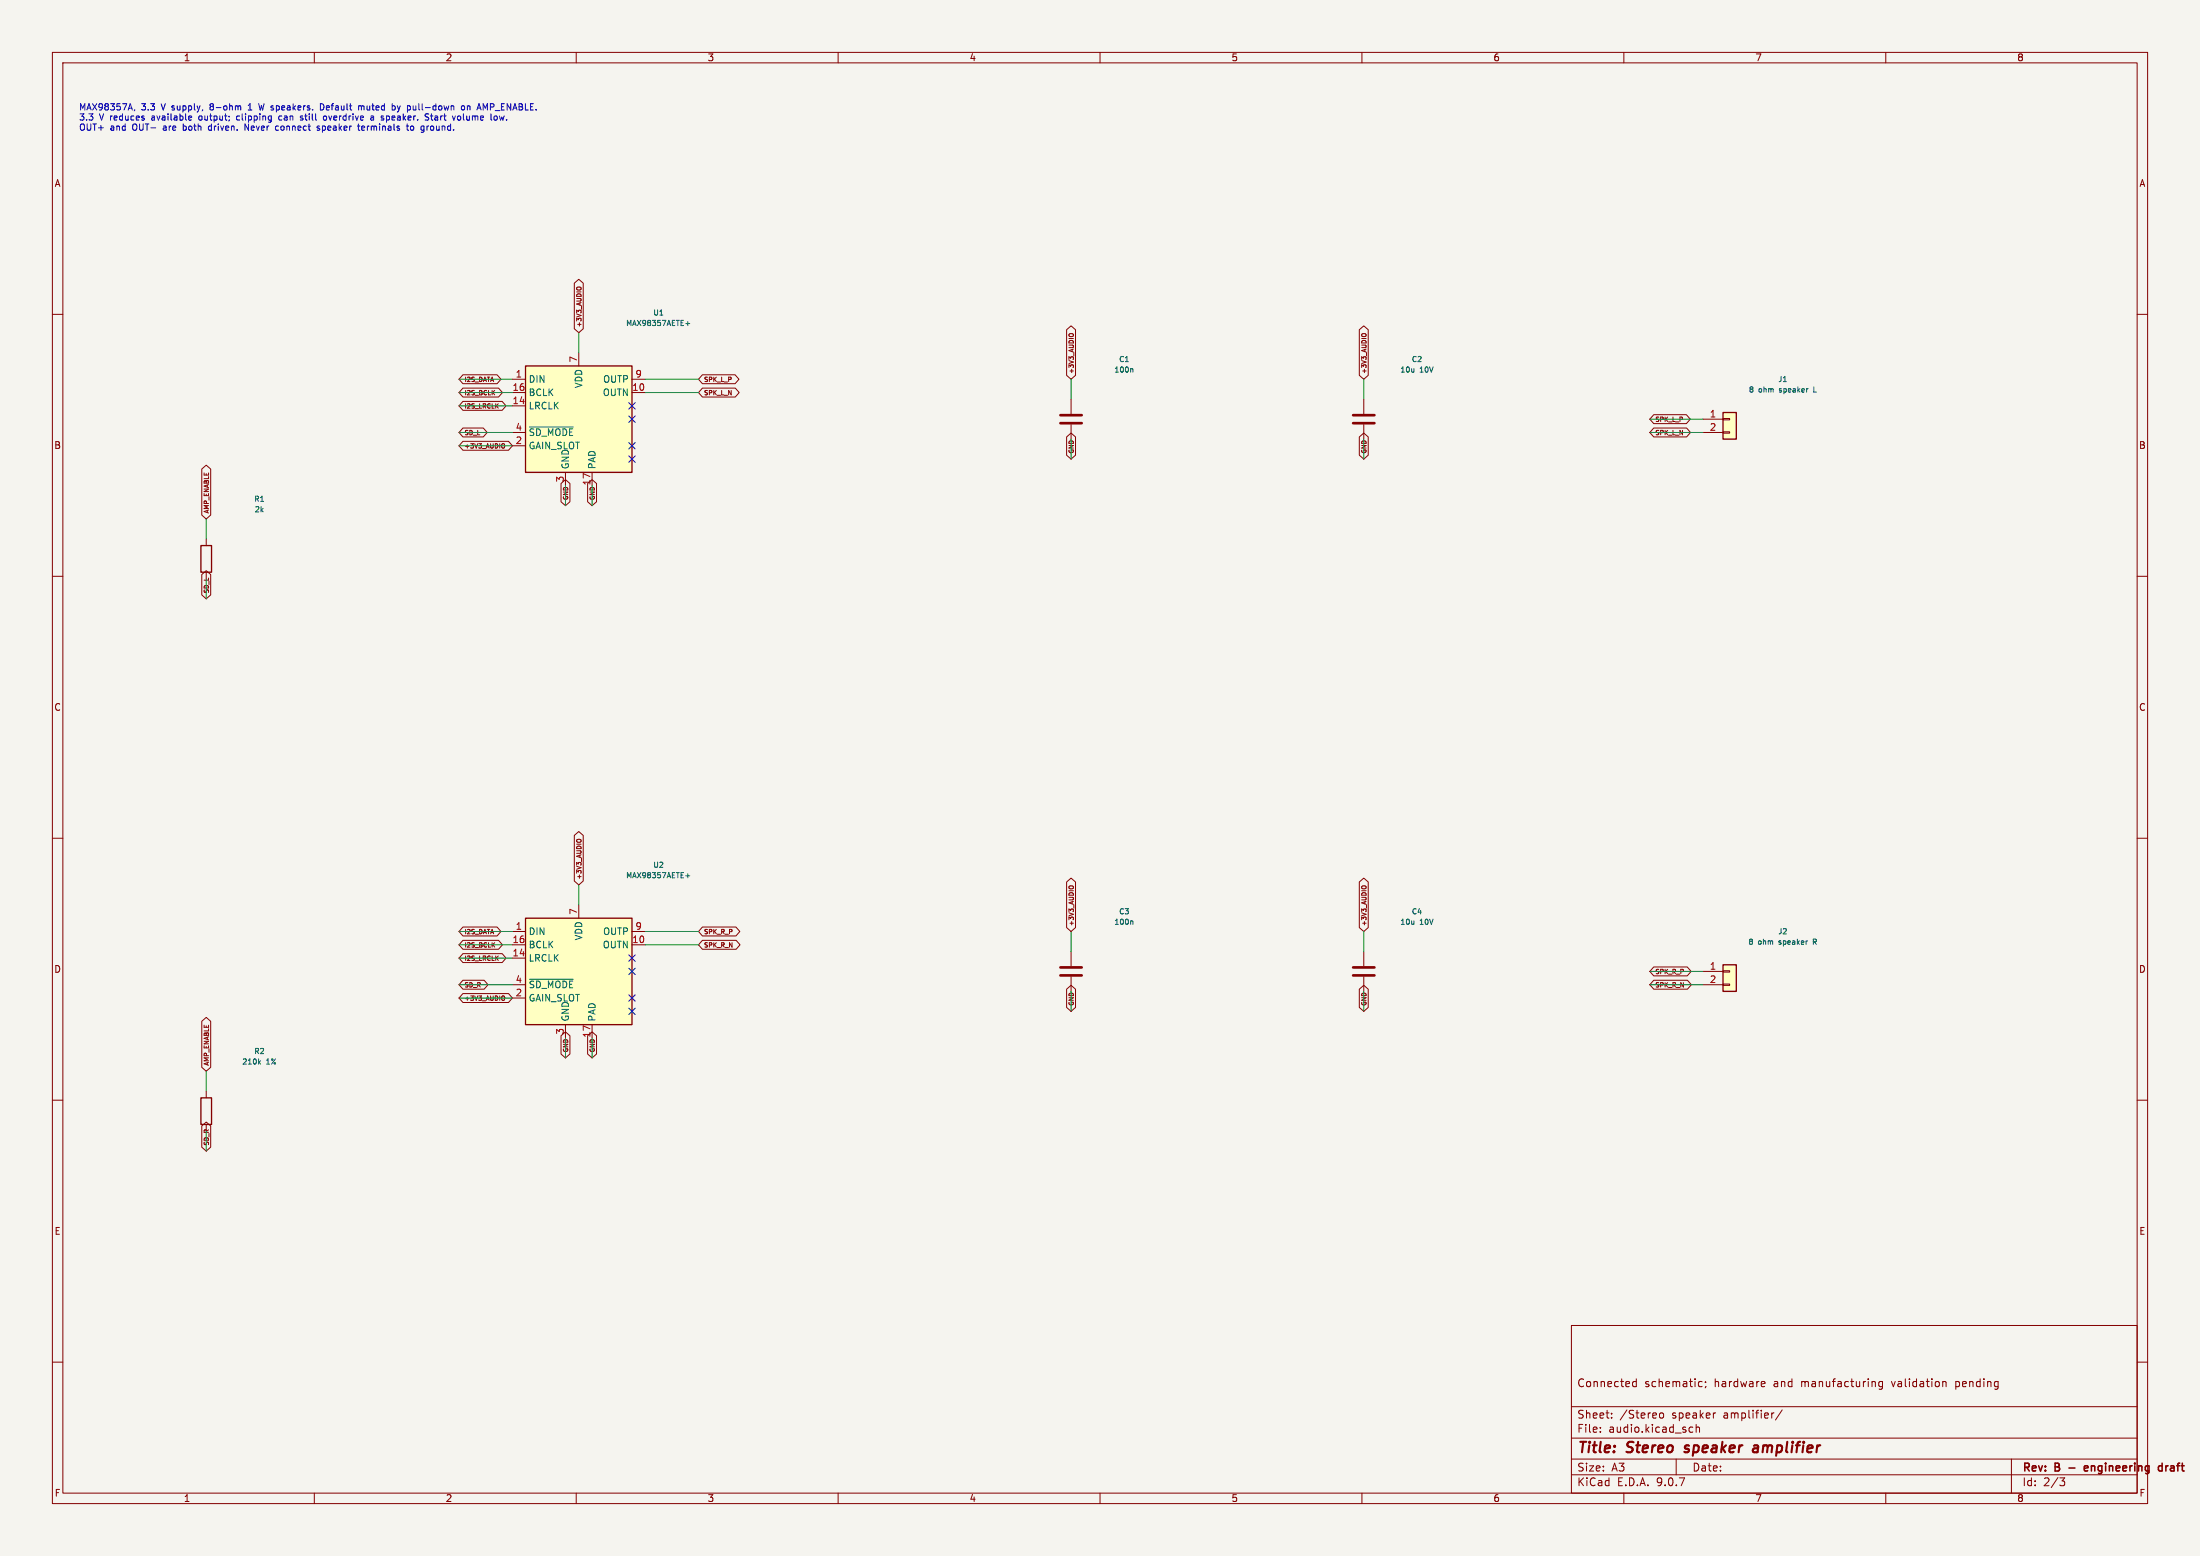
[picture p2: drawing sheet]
<svg xmlns="http://www.w3.org/2000/svg" width="420mm" height="297mm" viewBox="0 0 420 297" stroke-linecap="round" stroke-linejoin="round" font-family="sans-serif">
<path d="M0 0h420v297h-420z" fill="#f5f4ef" stroke="#f5f4ef" stroke-width=".19"/>
<g fill="none" stroke="#840000" stroke-width=".19">
<path d="M10 10h400v277h-400zM12 12h396v273h-396zM60 10v2M110 10v2M160 10v2M210 10v2M260 10v2M310 10v2M360 10v2M10 60h2M408 60h2M10 110h2"/>
<path d="M408 110h2M10 160h2M408 160h2M10 210h2M408 210h2M300 253h108v32h-108zM10 260h2M300 278.5h108M300 274.5h108M300 268.5h108M305.5 273.2v.2M305.5 272.5v.1"/>
<path d="M307.7 270.5v.2M307.7 269.8v.1M311.7 264.4l.2 .3 .5-.1M312.4 263.2v1.5M312.4 263.8l-.5-.1-.2 .3M316.9 269.8l.4-.1 .3 .3v.4l-.3 .3-.4-.1-.1-.2zM320 278.5v3M322.6 273.3h.6M322.6 272.5h.6M323.8 272.5l.2-.1 .4 .1v.9M323.8 271.9v1.5M324.4 264.6h.5"/>
<path d="M324.4 263.8h.5M325.6 263.8v.1M325.7 264.6l-.2 .3M327.4 269.7h.1M336.4 263.7l.5 .1v.2l-.7 .2M336.9 264.6l-.5 .1M338.7 269.7l-.3 .1M340.2 269.1l-1.3 1.9M357.9 263.8l.1 .9M359.4 263.8l-.5-.1-.2 .3 .1 .6h.6M359.4 263.7v1.2l-.3 .3-.4-.1M370.9 263.8h.5l.1 .9"/>
<path d="M384 278.5v6.5M408 260h2M60 285v2M110 285v2M160 285v2M210 285v2M260 285v2M300 281.5h108M310 285v2M360 285v2M393.2 282.1h1l-.5 .6 .4 .1 .1 .5-.3 .3h-.5"/>
</g>
<path d="M398.5 279.9l-.4-.1-.2 .2 .1 .7h.5M412.8 279.9l-.5-.1-.3 .3 .2 .6h.6M412.8 279.3v1.5M398.6 280.1l-.7 .2" fill="none" stroke="#840000" stroke-width=".3"/>
<path d="M321.5 277.1l.2 .1M321.8 276l-.1 .4M334.8 276h.8M335.6 276.3l-.6 .1a.4 .4 0 0 0-.4 .4 .4 .4 0 0 0 .3 .4l.6-.1" fill="none" stroke="#840000" stroke-width=".4"/>
<path d="M328.9 78.7h2.6v5.1h-2.6z" fill="#ffffc2"/>
<path d="M328.9 78.7h2.6v5.1h-2.6zM38.4 104.1h2v5.1h-2z" fill="none" stroke="#840000" stroke-width=".25"/>
<path d="M204.5 76.2v2.8M260.3 76.2v2.8M328.9 79.9h1.3v.2h-1.3zM204.5 81v2.8M260.3 81v2.8M325.1 80h3.8M325.1 82.6h3.8M328.9 82.4h1.3v.3h-1.3zM39.4 102.9v1.2M39.4 109.2v1.3" fill="none" stroke="#840000" stroke-width=".19"/>
<path d="M216 70.4l.3 .1v.5M346.3 73.8v1h.4" fill="none" stroke="#006464" stroke-width=".19"/>
<path d="M202.4 79.2h4.1M258.3 79.2h4.1M202.4 80.8h4.1M258.3 80.8h4.1" fill="none" stroke="#840000" stroke-width=".51"/>
<path d="M100.3 69.9h20.3v20.3h-20.3z" fill="#ffffc2"/>
<path d="M100.3 69.9h20.3v20.3h-20.3zM38.4 209.6h2v5h-2z" fill="none" stroke="#840000" stroke-width=".25"/>
<g fill="none" stroke="#840000" stroke-width=".19">
<path d="M97.8 72.4h2.5M97.8 74.9h2.5M97.8 77.5h2.5M110.5 67.3v2.6M120.6 72.4h2.6M120.6 74.9h2.6M97.8 82.6h2.5M97.8 85.1h2.5M107.9 90.2v2.5M113 90.2v2.5M260.3 181.6v2.8M260.3 186.4v2.8"/>
<path d="M39.4 208.3v1.3M39.4 214.6v1.3"/>
</g>
<path d="M130.9 61.8h.8M131.3 61.4v.7M101.1 81.5h8.4M49.5 202.7l.2 .4M49.7 202.4l-.3 .4" fill="none" stroke="#006464" stroke-width=".19"/>
<path d="M258.3 184.7h4.1M258.3 186.2h4.1" fill="none" stroke="#840000" stroke-width=".51"/>
<path d="M100.3 175.3h20.3v20.3h-20.3z" fill="#ffffc2"/>
<path d="M100.3 175.3h20.3v20.3h-20.3z" fill="none" stroke="#840000" stroke-width=".25"/>
<path d="M97.8 177.8h2.5M110.5 172.7v2.6M120.6 177.8h2.6M97.8 180.3h2.5M97.8 182.9h2.5M97.8 188h2.5M97.8 190.5h2.5M107.9 195.6v2.5M113 195.6v2.5M120.6 180.3h2.6" fill="none" stroke="#840000" stroke-width=".19"/>
<path d="M130.9 167.2h.8M131.3 166.8v.8M101.1 186.9h8.4" fill="none" stroke="#006464" stroke-width=".19"/>
<path d="M328.9 184.2h2.6v5h-2.6z" fill="#ffffc2"/>
<path d="M328.9 184.2h2.6v5h-2.6z" fill="none" stroke="#840000" stroke-width=".25"/>
<g fill="none" stroke="#840000" stroke-width=".19">
<path d="M109.6 54.1l.9-.8 .8 .8v8.7l-.8 .7-.9-.7zM110.1 55l.3-.2h.4l.1 .2M88.4 71.5h6.5l.7 .9-.7 .8h-6.5l-.8-.8zM88.4 74.1h6.8l.7 .8-.7 .9h-6.8l-.8-.9zM88.4 76.6h7.5l.7 .9-.7 .8h-7.5l-.8-.8zM134.1 74.1h6.3l.7 .8-.7 .9h-6.3l-.8-.9zM134.1 71.5h6.2l.8 .9-.8 .8h-6.2l-.8-.8zM203.6 62.9l.9-.7 .8 .7v8.7l-.8 .8-.9-.8zM204.1 63.9l.2-.2h.5l.1 .2M259.5 62.9l.8-.7 .9 .7v8.7l-.9 .8-.8-.8zM259.9 63.9l.3-.2h.5l.1 .2M315.7 79.2h6.2l.8 .8-.8 .9h-6.2l-.7-.9z"/>
<path d="M38.5 89.5l.9-.7 .8 .7v8.8l-.8 .8-.9-.8zM88.4 81.7h3.9l.7 .9-.7 .8h-3.9l-.8-.8zM88.4 84.2h8.7l.7 .9-.7 .8h-8.7l-.8-.8zM96.1 84.7l.2 .3v.4l-.2 .1M107.1 92.3l.8-.8 .9 .8v3.5l-.9 .7-.8-.7zM112.2 92.3l.8-.8 .9 .8v3.5l-.9 .7-.8-.7zM203.6 83.4l.9-.7 .8 .7v3.5l-.8 .7-.9-.7zM259.5 83.4l.8-.7 .9 .7v3.5l-.9 .7-.8-.7zM315.7 81.7h6.3l.7 .9-.7 .8h-6.3l-.7-.8zM38.5 109.7l.9-.8 .8 .8v3.9l-.8 .7-.9-.7zM109.6 159.5l.9-.8 .8 .8v8.7l-.8 .7-.9-.7zM88.4 179.5h6.8l.7 .8-.7 .9h-6.8l-.8-.9z"/>
<path d="M88.4 176.9h6.5l.7 .9-.7 .9h-6.5l-.8-.9zM110.1 160.4l.3-.2h.4l.1 .2M134.1 179.5h6.4l.8 .8-.8 .9h-6.4l-.8-.9zM134.1 176.9h6.4l.7 .9-.7 .9h-6.4l-.8-.9zM203.6 168.4l.9-.8 .8 .8v8.7l-.8 .7-.9-.7zM204.1 169.3l.2-.2h.5l.1 .2M259.5 168.4l.8-.8 .9 .8v8.7l-.9 .7-.8-.7zM259.9 169.3l.3-.2h.5l.1 .2M38.5 194.9l.9-.7 .8 .7v8.8l-.8 .8-.9-.8zM88.4 189.6h8.7l.7 .9-.7 .9h-8.7l-.8-.9zM88.4 182h7.5l.7 .9-.7 .8h-7.5l-.8-.8zM88.4 187.1h4l.8 .9-.8 .8h-4l-.8-.8z"/>
<path d="M96.1 190.1l.2 .3v.4l-.2 .1M107.1 197.7l.8-.7 .9 .7v3.5l-.9 .7-.8-.7zM112.2 197.7l.8-.7 .9 .7v3.5l-.9 .7-.8-.7zM203.6 188.8l.9-.7 .8 .7v3.5l-.8 .7-.9-.7zM204.5 181.6v2.8M204.5 186.4v2.8M259.5 188.8l.8-.7 .9 .7v3.5l-.9 .7-.8-.7zM315.7 184.6h6.4l.7 .8-.7 .9h-6.4l-.7-.9zM315.7 187.1h6.4l.8 .9-.8 .8h-6.4l-.7-.8zM325.1 185.4h3.8M325.1 188h3.8M328.9 185.3h1.3v.2h-1.3z"/>
<path d="M328.9 187.8h1.3v.3h-1.3zM38.5 214.9l.9-.7 .8 .7v4.1l-.8 .7-.9-.7z"/>
</g>
<path d="M216 175.8l.3 .1v.5M346.2 179.8h.4M346.6 179.3h-.4v1" fill="none" stroke="#006464" stroke-width=".19"/>
<path d="M202.4 184.7h4.1M202.4 186.2h4.1" fill="none" stroke="#840000" stroke-width=".51"/>
<g fill="none" stroke="#009600" stroke-width=".19">
<path d="M87.6 77.5h10.2M87.6 74.9h10.2M87.6 72.4h10.2M110.5 63.5v3.8M123.2 74.9h10.1M123.2 72.4h10.1M204.5 72.4v3.8M260.3 72.4v3.8M39.4 99.1v3.8M87.6 82.6h10.2M87.6 85.1h10.2M107.9 92.7v3.8"/>
<path d="M113 92.7v3.8M204.5 83.8v3.8M260.3 83.8v3.8M315 82.6h10.1M315 80h10.1M39.4 110.5v3.8M87.6 177.8h10.2M110.5 168.9v3.8M123.2 177.8h10.1M204.5 177.8v3.8M260.3 177.8v3.8M87.6 190.5h10.2"/>
<path d="M87.6 188h10.2M87.6 180.3h10.2M87.6 182.9h10.2M107.9 198.1v3.8M113 198.1v3.8M123.2 180.3h10.1M204.5 189.2v3.8M260.3 189.2v3.8M315 188h10.1M315 185.4h10.1M39.4 204.5v3.8M39.4 215.9v3.8"/>
</g>
<g fill="none" stroke="#000084" stroke-width=".19">
<path d="M120 76.9l1.3 1.2M120 79.4l1.3 1.2M121.3 76.9l-1.3 1.2M121.3 79.4l-1.3 1.2M120 84.5l1.3 1.2M120 87l1.3 1.2M121.3 84.5l-1.3 1.2M121.3 87l-1.3 1.2M120 189.9l1.3 1.2M120 182.3l1.3 1.2M120 192.4l1.3 1.2M120 184.8l1.3 1.2"/>
<path d="M121.3 189.9l-1.3 1.2M121.3 182.3l-1.3 1.2M121.3 192.4l-1.3 1.2M121.3 184.8l-1.3 1.2"/>
</g>
<g fill="none" stroke="#0000c2" stroke-width=".19">
<path d="M40.1 19.9v.3M49.4 19.8l.3 1.2 .2-.9M61.2 19.8a.61 .61 0 0 1 .6 .6 .61 .61 0 0 1-.6 .6zM25.7 20.9l-.1 .3M36.5 22.9h-.3M36.6 22.3v.1l-.6 .1M38 22.2v.6M39.8 24.2v.5l.4 .2M40.1 20.4v.5M45.6 22.1l-.3 .1-.1 .2v.4l.4 .1M45.8 20.2l.2 .2v.6M46.8 24.9v-1.2l.6 1.2"/>
<path d="M47.4 21h.7M47.4 20.1l.3-.3v1.2M52.7 24.8h.5M52.7 24.1h.5M53.3 22.2v.6l.4 .1M57.3 22.4l.5 .3-.1 .2h-.4M61 24.1h-.3l-.2 .1 .1 .2 .4 .1v.3h-.5M61.8 22.2l.3-.1 .3 .3v.3l-.3 .2-.4-.2zM68.2 24.1h.5M68.4 24.7l.3 .2M68.5 20.2v.8M68.5 20.3l.3-.1 .2 .2"/>
<path d="M69 20.4l.2-.2 .2 .1 .1 .7M69 20.4v.6M69.4 24.1l-.4 .1 .1 .6 .3 .1M69.6 24.3l-.6 .2M70.8 22.2h.5v.7M71.3 22.4l-.5 .2 .1 .3h.4M73.8 22.9h.3M74.1 22.1l-.3 .1M75 20.2l.3 .1 .1 .1v.5l-.4 .1M75.8 20.2l.3 .8M76.1 21l-.3 .4M76.4 20.2l-.3 .8"/>
<path d="M77.7 23.7v1l.3 .2M78.4 24.2v.4l.1 .2 .3 .1 .2-.3M78.9 24.2l.1 .1M78.9 20.9h.4M81.4 22.3l.3 .1 .1 .3-.2 .2h-.3M81.5 24.1v.8M81.8 24.1l-.3 .2M82.4 21.7v1.1l.2 .1M87.4 22.2l.3-.1 .3 .3v.3l-.3 .2-.4-.2zM88.2 20.3l.3-.1 .2 .2v.4l-.2 .2-.4-.2zM89.2 20.3h.5v.7M89.2 20.2v.8"/>
<path d="M91 21l.4-1.2 .4 1.2M91.2 20.7h.5M92.2 21v-1.2l.4 .9 .4-.9v1.2M94.8 22.2l.1 .5-.4 .2M95.3 22.1l.3 .8 .2-.5"/>
</g>
<g font-size="2.8" fill="#840000">
<text x="301" y="277.9">Title:</text>
<text x="310.6" y="277.9">Stereo</text>
<text x="322.5" y="277.9">speaker</text>
<text x="336.3" y="277.9">amplifier</text>
</g>
<g font-size="2.1" fill="#840000">
<text x="301" y="265">Connected</text>
<text x="313.9" y="265">schematic;</text>
<text x="327.3" y="265">hardware</text>
<text x="338.7" y="265">and</text>
<text x="344.1" y="265">manufacturing</text>
<text x="361.6" y="265">validation</text>
<text x="373.9" y="265">pending</text>
<text x="301" y="273.7">File:</text>
<text x="301" y="271">Sheet:</text>
<text x="307.1" y="273.7">audio.kicad_sch</text>
<text x="309.2" y="271">/Stereo</text>
<text x="319.2" y="271">speaker</text>
<text x="329.2" y="271">amplifier/</text>
<text x="301" y="281.1">Size:</text>
<text x="307.6" y="281.1">A3</text>
<text x="323" y="281.1">Date:</text>
<text x="386" y="281.3">Rev:</text>
<text x="392.4" y="281.3">B</text>
<text x="395.6" y="281.3">-</text>
<text x="399.2" y="281.3">engineering</text>
<text x="414" y="281.3">draft</text>
<text x="301" y="283.9">KiCad</text>
<text x="308.7" y="283.9">E.D.A.</text>
<text x="316.3" y="283.9">9.0.7</text>
<text x="386" y="283.9">Id:</text>
<text x="390.1" y="283.9">2/3</text>
</g>
<g font-size="1.8" fill="#840000">
<text x="35" y="11.9">1</text>
<text x="85" y="11.9">2</text>
<text x="135" y="11.9">3</text>
<text x="185" y="11.9">4</text>
<text x="235" y="11.9">5</text>
<text x="285" y="11.9">6</text>
<text x="335" y="11.9">7</text>
<text x="385" y="11.9">8</text>
<text x="10.3" y="35.9">A</text>
<text x="408.3" y="35.9">A</text>
<text x="10.3" y="85.9">B</text>
<text x="408.2" y="85.9">B</text>
<text x="112.8" y="92.8" transform="rotate(-90 112.8 92.8)">17</text>
<text x="10.3" y="135.9">C</text>
<text x="408.2" y="135.9">C</text>
<text x="10.3" y="185.9">D</text>
<text x="408.2" y="185.9">D</text>
<text x="112.8" y="198.2" transform="rotate(-90 112.8 198.2)">17</text>
<text x="10.3" y="235.9">E</text>
<text x="408.3" y="235.9">E</text>
<text x="10.3" y="285.9">F</text>
<text x="35" y="286.9">1</text>
<text x="85" y="286.9">2</text>
<text x="135" y="286.9">3</text>
<text x="185" y="286.9">4</text>
<text x="235" y="286.9">5</text>
<text x="285" y="286.9">6</text>
<text x="335" y="286.9">7</text>
<text x="385" y="286.9">8</text>
<text x="408.3" y="285.9">F</text>
</g>
<g font-size="1.8" fill="#a90000">
<text x="110.2" y="69.3" transform="rotate(-90 110.2 69.3)">7</text>
<text x="97.7" y="74.7">16</text>
<text x="97.7" y="77.2">14</text>
<text x="98.4" y="72.1">1</text>
<text x="120.6" y="74.7">10</text>
<text x="121.2" y="72.1">9</text>
<text x="98.4" y="82.3">4</text>
<text x="326.3" y="79.8">1</text>
<text x="326.3" y="82.3">2</text>
<text x="98.4" y="84.8">2</text>
<text x="107.7" y="92.1" transform="rotate(-90 107.7 92.1)">3</text>
<text x="98.4" y="177.5">1</text>
<text x="110.2" y="174.7" transform="rotate(-90 110.2 174.7)">7</text>
<text x="121.2" y="177.5">9</text>
<text x="97.7" y="180.1">16</text>
<text x="97.7" y="182.6">14</text>
<text x="120.6" y="180.1">10</text>
<text x="326.3" y="185.2">1</text>
<text x="98.4" y="187.7">4</text>
<text x="98.4" y="190.2">2</text>
<text x="326.3" y="187.7">2</text>
<text x="107.7" y="197.6" transform="rotate(-90 107.7 197.6)">3</text>
</g>
<g font-size="1.8" fill="#006464">
<text x="100.8" y="73.3">DIN</text>
<text x="100.8" y="75.8">BCLK</text>
<text x="111.4" y="74.2" transform="rotate(-90 111.4 74.2)">VDD</text>
<text x="115" y="75.8">OUTN</text>
<text x="115" y="73.3">OUTP</text>
<text x="100.8" y="78.3">LRCLK</text>
<text x="100.8" y="83.4">~{SD_MODE}</text>
<text x="100.8" y="86">GAIN_SLOT</text>
<text x="108.8" y="89.7" transform="rotate(-90 108.8 89.7)">GND</text>
<text x="113.9" y="89.7" transform="rotate(-90 113.9 89.7)">PAD</text>
<text x="100.8" y="178.7">DIN</text>
<text x="111.4" y="179.6" transform="rotate(-90 111.4 179.6)">VDD</text>
<text x="115" y="178.7">OUTP</text>
<text x="100.8" y="181.2">BCLK</text>
<text x="100.8" y="183.7">LRCLK</text>
<text x="115" y="181.2">OUTN</text>
<text x="100.8" y="188.8">~{SD_MODE}</text>
<text x="100.8" y="191.4">GAIN_SLOT</text>
<text x="108.8" y="195.1" transform="rotate(-90 108.8 195.1)">GND</text>
<text x="113.9" y="195.1" transform="rotate(-90 113.9 195.1)">PAD</text>
</g>
<g font-size="1.7" fill="#0000c2">
<text x="15" y="21.4">MAX98357A,</text>
<text x="15" y="23.3">3.3</text>
<text x="19" y="23.3">V reduces</text>
<text x="27" y="21.4">3.3</text>
<text x="29.3" y="23.3">available</text>
<text x="31" y="21.4">V supply,</text>
<text x="38.5" y="23.3">output;</text>
<text x="40.6" y="21.4">8-ohm</text>
<text x="45.9" y="23.3">clipping</text>
<text x="50.4" y="21.4">W speakers.</text>
<text x="54.2" y="23.3">can</text>
<text x="58.5" y="23.3">still</text>
<text x="62.5" y="21.4">Default</text>
<text x="63.1" y="23.3">overdrive</text>
<text x="70" y="21.4">muted</text>
<text x="72.4" y="23.3">a</text>
<text x="74.6" y="23.3">speaker.</text>
<text x="76.7" y="21.4">by</text>
<text x="79.8" y="21.4">pull-down</text>
<text x="83.2" y="23.3">Start</text>
<text x="88.7" y="23.3">volume</text>
<text x="93.7" y="21.4">AMP_ENABLE.</text>
<text x="96.2" y="23.3">low.</text>
<text x="15" y="25.3">OUT+</text>
<text x="21" y="25.3">and</text>
<text x="25.4" y="25.3">OUT-</text>
<text x="31.5" y="25.3">are</text>
<text x="35.5" y="25.3">both</text>
<text x="40.5" y="25.3">driven.</text>
<text x="47.7" y="25.3">Never</text>
<text x="53.8" y="25.3">connect</text>
<text x="61.9" y="25.3">speaker</text>
<text x="70" y="25.3">terminals</text>
<text x="79.5" y="25.3">to</text>
<text x="82.4" y="25.3">ground.</text>
</g>
<g font-size="1.4" fill="#006464">
<text x="119.4" y="62.4">MAX98357AETE+</text>
<text x="124.6" y="60.4">U1</text>
<text x="212.6" y="71.3">100n</text>
<text x="213.5" y="69.3">C1</text>
<text x="267.2" y="71.3">10u</text>
<text x="269.4" y="69.3">C2</text>
<text x="271" y="71.3">10V</text>
<text x="333.8" y="75.1">8</text>
<text x="335.7" y="75.1">ohm</text>
<text x="339.4" y="73.1">J1</text>
<text x="339.9" y="75.1">speaker</text>
<text x="48.4" y="96">R1</text>
<text x="48.5" y="98">2k</text>
<text x="119.4" y="167.8">MAX98357AETE+</text>
<text x="124.6" y="165.8">U2</text>
<text x="212.6" y="176.7">100n</text>
<text x="213.5" y="174.7">C3</text>
<text x="267.2" y="176.7">10u</text>
<text x="269.4" y="174.7">C4</text>
<text x="271" y="176.7">10V</text>
<text x="339.4" y="178.5">J2</text>
<text x="333.7" y="180.5">8</text>
<text x="335.6" y="180.5">ohm</text>
<text x="339.8" y="180.5">speaker</text>
<text x="346.6" y="180.5">R</text>
<text x="46.1" y="203.4">210k</text>
<text x="48.4" y="201.4">R2</text>
<text x="50.8" y="203.4">1%</text>
</g>
<g font-size="1.2" fill="#840000">
<text x="111.2" y="62.5" transform="rotate(-90 111.2 62.5)">+3V3_AUDIO</text>
<text x="205.2" y="71.4" transform="rotate(-90 205.2 71.4)">+3V3_AUDIO</text>
<text x="261.1" y="71.4" transform="rotate(-90 261.1 71.4)">+3V3_AUDIO</text>
<text x="88.6" y="73.1">I2S_DATA</text>
<text x="88.6" y="75.6">I2S_BCLK</text>
<text x="134.3" y="75.6">SPK_L_N</text>
<text x="134.3" y="73.1">SPK_L_P</text>
<text x="88.6" y="83.3">SD_L</text>
<text x="88.6" y="78.2">I2S_LRCLK</text>
<text x="315.9" y="83.3">SPK_L_N</text>
<text x="315.9" y="80.7">SPK_L_P</text>
<text x="88.6" y="85.8">+3V3_AUDIO</text>
<text x="205.2" y="86.7" transform="rotate(-90 205.2 86.7)">GND</text>
<text x="261.1" y="86.7" transform="rotate(-90 261.1 86.7)">GND</text>
<text x="108.7" y="95.6" transform="rotate(-90 108.7 95.6)">GND</text>
<text x="113.7" y="95.6" transform="rotate(-90 113.7 95.6)">GND</text>
<text x="40.1" y="98.1" transform="rotate(-90 40.1 98.1)">AMP_ENABLE</text>
<text x="40.1" y="113.3" transform="rotate(-90 40.1 113.3)">SD_L</text>
<text x="111.2" y="168" transform="rotate(-90 111.2 168)">+3V3_AUDIO</text>
<text x="88.6" y="178.5">I2S_DATA</text>
<text x="134.3" y="178.5">SPK_R_P</text>
<text x="205.2" y="176.8" transform="rotate(-90 205.2 176.8)">+3V3_AUDIO</text>
<text x="261.1" y="176.8" transform="rotate(-90 261.1 176.8)">+3V3_AUDIO</text>
<text x="88.6" y="181.1">I2S_BCLK</text>
<text x="88.6" y="183.6">I2S_LRCLK</text>
<text x="134.3" y="181.1">SPK_R_N</text>
<text x="88.6" y="191.2">+3V3_AUDIO</text>
<text x="88.6" y="188.7">SD_R</text>
<text x="315.9" y="186.1">SPK_R_P</text>
<text x="315.9" y="188.7">SPK_R_N</text>
<text x="205.2" y="192.1" transform="rotate(-90 205.2 192.1)">GND</text>
<text x="261.1" y="192.1" transform="rotate(-90 261.1 192.1)">GND</text>
<text x="40.1" y="203.5" transform="rotate(-90 40.1 203.5)">AMP_ENABLE</text>
<text x="108.7" y="201" transform="rotate(-90 108.7 201)">GND</text>
<text x="113.7" y="201" transform="rotate(-90 113.7 201)">GND</text>
<text x="40.1" y="218.8" transform="rotate(-90 40.1 218.8)">SD_R</text>
</g>
</svg>
